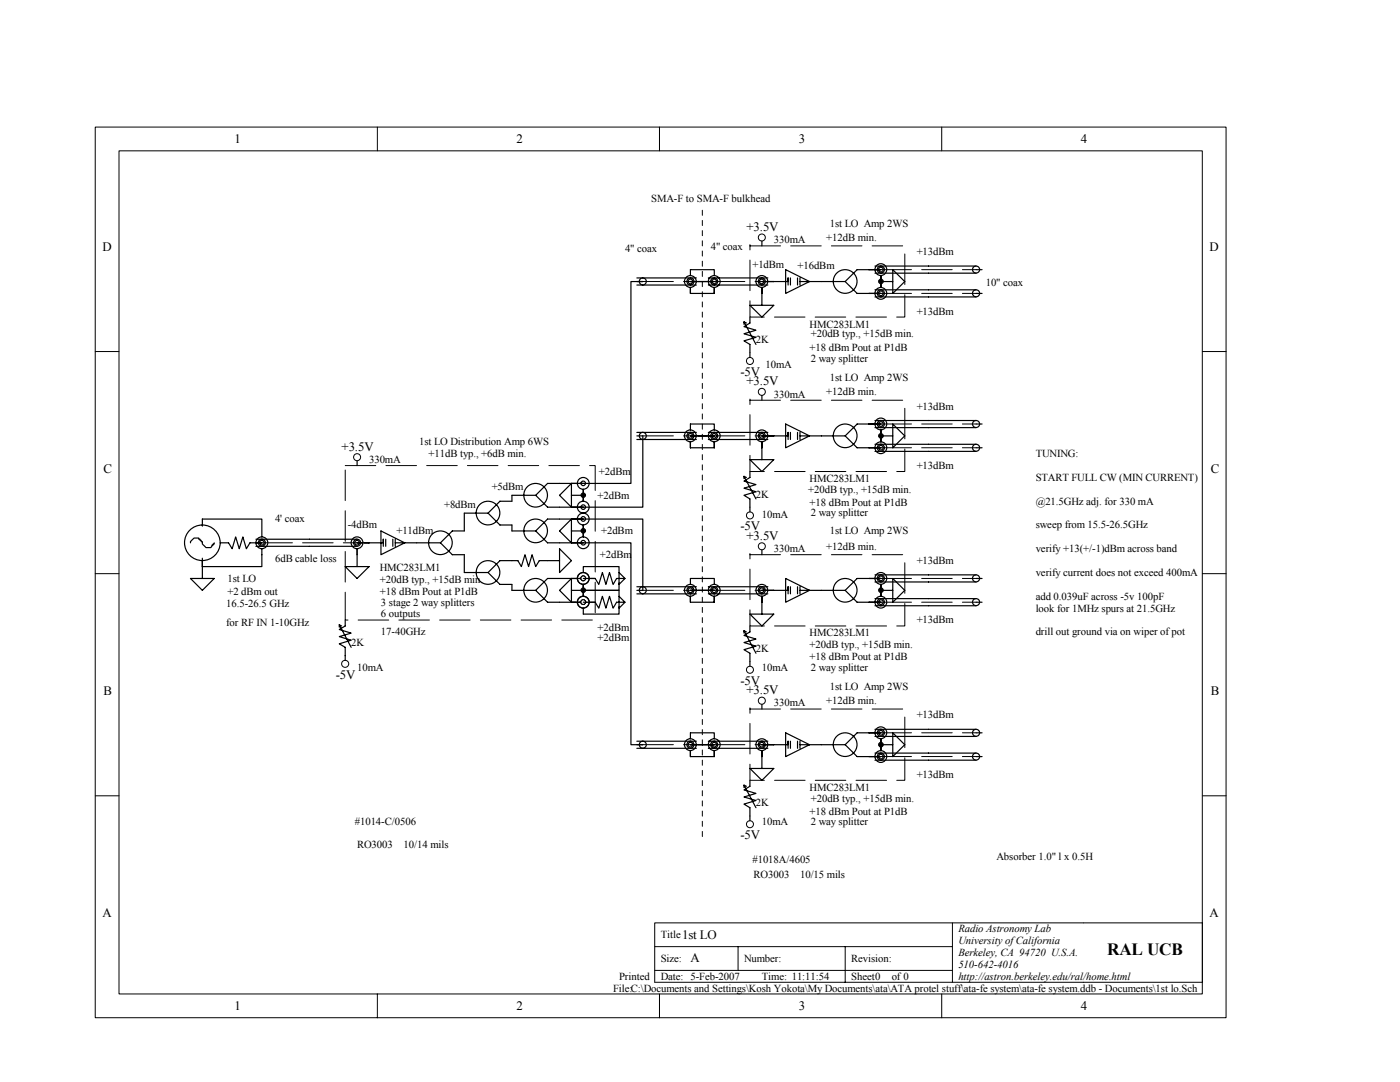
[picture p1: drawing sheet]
<svg xmlns="http://www.w3.org/2000/svg" width="279mm" height="216mm" viewBox="0 0 279 216" stroke-linecap="round" stroke-linejoin="round" font-family="sans-serif">
<g fill="none" stroke="#000" stroke-width=".2">
<path d="M19 25.4h225.7v177.7h-225.7zM23.7 30.1h216.2v168.2h-216.2zM75.3 25.4v4.7M131.6 25.4v4.7M187.9 25.4v4.7M19 70.1h4.7M240 70.1h4.7M19 114.5h4.7M240 114.5h4.7M19 158.8h4.7M240 158.8h4.7M75.3 198.4v4.7"/>
<path d="M130.7 184.1h109.3v11.9h-109.3zM130.7 188.9h59.4M130.7 193.6h59.4M131.6 198.4v4.7M147.3 188.9v4.7M168.7 188.9v7.1M187.9 198.4v4.7M190.1 184.1v11.9"/>
<circle cx="71.3" cy="91.2" r=".7"/>
</g>
<g fill="none" stroke="#000" stroke-width=".24">
<path d="M71.3 92v.9M106.9 98.8l2.4 2.4h7.1M114 98.8h2.4M114 96.5v4.7l-2.3-2.4zM116.4 96.5h-7.1l-2.4 2.3h-4.7v1.2h-2.4l-2.4 2.4h-4.7v3.5h-2.4l-2.4 2.4h-9v-.7M116.4 97.6v2.4M38 108.3v-.2a1.56 1.56 0 0 1 1.7-.7v.2h.2v.2h.3v.3h.2v.4l.7 .8h1l.2-.3v-.2h.2v-.3h.3v-.2M38 115.4h4.8l-2.4 2.4zM40.4 105v-1.4h11.9v3.5M40.4 111.4v4M44 108.3h1.6l.7 1.2 .7-2.4 .7 2.4 .8-2.4 .7 2.4 .7-1.2h.9M51.1 108.3h1.2"/>
<path d="M52.3 109.5v3.6h-11.9M68.9 113.1h4.8l-2.4 2.3zM71.3 108.3h5.2v-.7v1.4M71.3 109.5v3.6M76 105.9l4.8 2.4-4.8 2.4zM77 107.6v1.4M78.4 107.6v1.4M78.9 108.3v.7M87.9 108.3l2.4 2.4h2.4v3.5h4.7l2.4-2.3h3.6l.7 1.2 .7-2.4 .7 2.4 .7-2.4 .7 2.4 .7-1.2h4.1M97.4 102.4l2.4 2.4h2.4v1.1h4.7l2.4-2.3h7.1M97.4 114.2l2.4 2.4h2.4v1.2h4.7l2.4-2.4h7.1M106.9 105.9l2.4 2.4h7.1"/>
<path d="M106.9 117.8l2.4 2.4h7.8M111.7 109.5l2.3 2.4-2.3 2.3zM114 105.9h2.4M114 117.8h2.4M114 103.6v4.7l-2.3-2.4zM114 115.4v4.8l-2.3-2.4zM116.4 104.8v2.3M116.4 116.6v2.4M116.4 121.4v1.1M117.8 120.2h1"/>
<circle cx="106.9" cy="98.8" r="2.36"/>
<circle cx="116.4" cy="96.4" r="1.18"/>
<circle cx="116.4" cy="96.4" r=".46"/>
<circle cx="40.4" cy="108.3" r="3.6"/>
<circle cx="52.3" cy="108.3" r=".47"/>
<circle cx="52.3" cy="108.3" r="1.18"/>
<circle cx="71.3" cy="108.3" r="1.18"/>
<circle cx="71.3" cy="108.3" r=".47"/>
<circle cx="87.9" cy="108.3" r="2.36"/>
<circle cx="97.4" cy="102.4" r="2.36"/>
<circle cx="97.4" cy="114.2" r="2.36"/>
<circle cx="106.9" cy="105.9" r="2.36"/>
<circle cx="106.9" cy="117.8" r="2.36"/>
<circle cx="116.4" cy="103.5" r=".46"/>
<circle cx="116.4" cy="115.4" r=".46"/>
<circle cx="116.4" cy="108.3" r=".46"/>
<circle cx="116.4" cy="101.2" r="1.18"/>
<circle cx="116.4" cy="108.3" r="1.18"/>
<circle cx="116.4" cy="115.4" r="1.18"/>
<circle cx="116.4" cy="103.6" r="1.18"/>
<circle cx="116.4" cy="101.2" r=".46"/>
<circle cx="116.4" cy="120.1" r=".46"/>
<circle cx="116.4" cy="120.2" r="1.18"/>
</g>
<circle cx="116.4" cy="120.1" r=".46" fill="#fff" stroke="#000" stroke-width=".2"/>
<g fill="none" stroke="#000" stroke-width=".24">
<path d="M116.2 115.4h.9M116.4 119v-1.2h7.1v1.2M116.4 116.6v1.2M117.8 115.4h1M123.5 119l1.2 1.2-1.2 1.2zM116.4 120.2h2.4l.7 1.2 .7-2.4 .7 2.4 .7-2.4 .8 2.4 .7-1.2h1.6M123.5 121.1v1.4h-7.1"/>
<circle cx="116.4" cy="115.4" r=".46"/>
<circle cx="116.4" cy="115.4" r="1.18"/>
</g>
<circle cx="116.4" cy="115.4" r=".46" fill="#fff" stroke="#000" stroke-width=".2"/>
<g fill="none" stroke="#000" stroke-width=".24">
<path d="M127.1 56.2h1.2h-2.4v40.3h-9.5M127.1 55.5h11.9M127.1 56.9h11.9M137.8 55v-1.2h4.8v1.2M137.8 56.2h4.8M137.8 57.4v1.1h4.8v-1.1M141.4 55.5h11.8M141.4 56.9h11.8M152.1 56.2h5.2v-.7v1.4M152.1 48.1v1M152.1 57.4v3.5M156.8 53.8l4.8 2.4-4.8 2.3z"/>
<path d="M157.7 55.5v1.4M159.2 55.5v1.4M159.7 56.2v.7M168.7 56.2l2.4 2.3h4.7M174.6 53.1h20.2M174.6 54.5h20.2M174.6 57.8h20.2M174.6 59.2h20.2M175.8 53.8h-4.7l-2.4 2.4h-9v-.7M175.8 56.2h2.4M175.8 55v2.4M178.2 53.8l2.4 2.4-2.4 2.3z"/>
<path d="M194.8 58.5h1.2M194.8 53.8h1.2M148.5 64.2v.5M149 64.5l-.5-.3 2.4 4.5M149.7 63.3v1.2l-1.2 .7 2.4 .7-2.4 .7 2.4 .7-2.4 .7 1.2 .7v2.6M149.7 60.9h4.7l-2.3 2.4zM152.1 78.9v1M127.1 87h1.2v14.2h-11.9M127.1 86.3h11.9M127.1 87.7h11.9M137.8 85.8v-1.2h4.8v1.2M137.8 88.2v1.1h4.8v-1.1"/>
<path d="M137.8 87h4.8M141.4 86.3h11.8M141.4 87.7h11.8M148.5 95v.5M149 95.3l-.5-.3 2.4 4.6M149.7 94.1v1.2l-1.2 .7 2.4 .7-2.4 .7 2.4 .7-2.4 .7 1.2 .8v2.6M149.7 91.7h4.7l-2.3 2.4zM152.1 87h5.2v-.7v1.4M152.1 88.2v3.5M156.8 84.6l4.8 2.4-4.8 2.3zM157.7 86.3v1.4M159.2 86.3v1.4"/>
<path d="M159.7 87v.7M168.7 87l2.4 2.3h4.7M174.6 83.9h20.2M174.6 85.3h20.2M174.6 88.7h20.2M174.6 90.1h20.2M175.8 84.6h-4.7l-2.4 2.4h-9v-.7M175.8 85.8v2.4M175.8 87h2.4M178.2 84.6l2.4 2.4-2.4 2.3zM194.8 89.3h1.2M194.8 84.6h1.2"/>
<path d="M51.1 107.6h20.2M51.1 109h20.2M51.1 108.3h1.2M71.3 108.3h1.2M116.4 115.4h2.4l.7 1.2 .7-2.4 .7 2.4 .7-2.4 .8 2.4 .7-1.2h1.6M116.4 114.2v-1.1h7.1v1.1M116.4 103.6h11.9v14.2h-1.2M116.4 108.3h9.5v40.3h2.4h-1.2M123.5 114.2l1.2 1.2-1.2 1.2zM123.5 116.4v1.4h-7.1M127.1 117.1h11.9M127.1 118.5h11.9"/>
<path d="M137.8 116.6v-1.2h4.8v1.2M137.8 119v1.2h4.8v-1.2M137.8 117.8h4.8M141.4 117.1h11.8M141.4 118.5h11.8M152.1 117.8h5.2v-.7v1.4M152.1 109.7v1M152.1 119v3.5M156.8 115.4l4.8 2.4-4.8 2.4zM157.7 117.1v1.4M159.2 117.1v1.4M159.7 117.8v.7"/>
<path d="M168.7 117.8l2.4 2.4h4.7M174.6 114.7h20.2M174.6 116.1h20.2M174.6 119.4h20.2M175.8 115.4h-4.7l-2.4 2.4h-9v-.7M175.8 116.6v2.4M175.8 117.8h2.4M178.2 115.4l2.4 2.4-2.4 2.4zM194.8 115.4h1.2M67.7 124.7v.4M68.2 124.9l-.5-.2 2.4 4.5M68.9 123.7v1.2l-1.2 .7 2.4 .7-2.4 .7 2.4 .7-2.4 .8 1.2 .7v2.6"/>
<path d="M148.5 125.8v.5M149 126.1l-.5-.3 2.4 4.6M149.7 124.9v1.2l-1.2 .7 2.4 .7-2.4 .7 2.4 .7-2.4 .7 1.2 .8v2.6M149.7 122.5h4.7l-2.3 2.4zM174.6 120.9h20.2M194.8 120.2h1.2M127.1 147.9h11.9M127.1 149.3h11.9M137.8 147.4v-1.2h4.8v1.2M137.8 149.8v1.2h4.8v-1.2M137.8 148.6h4.8M141.4 147.9h11.8"/>
<path d="M141.4 149.3h11.8M148.5 156.7v.4M149 156.9l-.5-.2 2.4 4.5M149.7 155.7v1.2l-1.2 .7 2.4 .7-2.4 .7 2.4 .7-2.4 .8 1.2 .7v2.6M149.7 153.3h4.7l-2.3 2.4zM152.1 148.6h5.2v-.7v1.4M152.1 140.6v.9M152.1 149.8v3.5M156.8 146.2l4.8 2.4-4.8 2.4zM157.7 147.9v1.4M159.2 147.9v1.4M159.7 148.6v.7"/>
<path d="M168.7 148.6l2.4 2.4h4.7M174.6 145.5h20.2M174.6 146.9h20.2M174.6 150.3h20.2M174.6 151.7h20.2M175.8 146.2h-4.7l-2.4 2.4h-9v-.7M175.8 147.4v2.4M175.8 148.6h2.4M178.2 146.2l2.4 2.4-2.4 2.4zM194.8 151h1.2M194.8 146.2h1.2"/>
<circle cx="128.3" cy="56.2" r=".7"/>
<circle cx="137.8" cy="56.2" r="1.18"/>
<circle cx="137.8" cy="56.2" r=".47"/>
<circle cx="137.8" cy="56.2" r=".7"/>
<circle cx="142.5" cy="56.2" r=".47"/>
<circle cx="142.5" cy="56.2" r=".7"/>
<circle cx="142.5" cy="56.2" r="1.18"/>
<circle cx="152" cy="56.2" r=".47"/>
<circle cx="152" cy="56.2" r=".7"/>
<circle cx="152" cy="56.2" r="1.18"/>
<circle cx="168.7" cy="56.2" r="2.37"/>
<circle cx="175.8" cy="53.8" r="1.18"/>
<circle cx="175.8" cy="58.5" r="1.18"/>
<circle cx="175.8" cy="53.8" r=".71"/>
<circle cx="175.8" cy="58.5" r=".71"/>
<circle cx="175.8" cy="58.5" r=".47"/>
<circle cx="175.8" cy="53.8" r=".47"/>
<circle cx="194.8" cy="53.8" r=".71"/>
<circle cx="194.8" cy="58.5" r=".71"/>
<circle cx="128.3" cy="87" r=".7"/>
<circle cx="137.8" cy="87" r="1.18"/>
<circle cx="137.8" cy="87" r=".47"/>
<circle cx="137.8" cy="87" r=".7"/>
<circle cx="142.5" cy="87" r=".47"/>
<circle cx="142.5" cy="87" r=".7"/>
<circle cx="142.5" cy="87" r="1.18"/>
<circle cx="152" cy="87" r=".47"/>
<circle cx="152" cy="87" r=".7"/>
<circle cx="152" cy="87" r="1.18"/>
<circle cx="168.7" cy="87" r="2.37"/>
<circle cx="175.8" cy="89.3" r="1.18"/>
<circle cx="175.8" cy="84.6" r="1.18"/>
<circle cx="175.8" cy="89.3" r=".71"/>
<circle cx="175.8" cy="84.6" r=".71"/>
<circle cx="175.8" cy="84.6" r=".47"/>
<circle cx="175.8" cy="89.3" r=".46"/>
<circle cx="194.8" cy="84.6" r=".71"/>
<circle cx="194.8" cy="89.3" r=".71"/>
<circle cx="52.3" cy="108.3" r=".7"/>
<circle cx="71.3" cy="108.3" r=".7"/>
<circle cx="128.3" cy="117.8" r=".7"/>
<circle cx="137.8" cy="117.8" r="1.18"/>
<circle cx="137.8" cy="117.8" r=".47"/>
<circle cx="137.8" cy="117.8" r=".7"/>
<circle cx="142.5" cy="117.8" r=".47"/>
<circle cx="142.5" cy="117.8" r=".7"/>
<circle cx="142.5" cy="117.8" r="1.18"/>
<circle cx="152" cy="117.8" r=".47"/>
<circle cx="152" cy="117.8" r=".7"/>
<circle cx="152" cy="117.8" r="1.18"/>
<circle cx="168.7" cy="117.8" r="2.37"/>
<circle cx="175.8" cy="115.4" r="1.18"/>
<circle cx="175.8" cy="115.4" r=".71"/>
<circle cx="175.8" cy="115.4" r=".47"/>
<circle cx="194.8" cy="115.4" r=".71"/>
<circle cx="175.8" cy="120.2" r="1.18"/>
<circle cx="175.8" cy="120.1" r=".71"/>
<circle cx="175.8" cy="120.1" r=".47"/>
<circle cx="194.8" cy="120.1" r=".71"/>
<circle cx="128.3" cy="148.6" r=".7"/>
<circle cx="137.8" cy="148.6" r="1.18"/>
<circle cx="137.8" cy="148.6" r=".47"/>
<circle cx="137.8" cy="148.6" r=".7"/>
<circle cx="142.5" cy="148.6" r=".47"/>
<circle cx="142.5" cy="148.6" r=".7"/>
<circle cx="142.5" cy="148.6" r="1.18"/>
<circle cx="152" cy="148.6" r=".47"/>
<circle cx="152" cy="148.6" r=".7"/>
<circle cx="152" cy="148.6" r="1.18"/>
<circle cx="168.7" cy="148.6" r="2.37"/>
<circle cx="175.8" cy="151" r="1.18"/>
<circle cx="175.8" cy="146.2" r="1.18"/>
<circle cx="175.8" cy="151" r=".71"/>
<circle cx="175.8" cy="146.2" r=".71"/>
<circle cx="175.8" cy="146.2" r=".47"/>
<circle cx="175.8" cy="151" r=".47"/>
<circle cx="194.8" cy="151" r=".71"/>
<circle cx="194.8" cy="146.2" r=".71"/>
</g>
<g fill="none" stroke="#000" stroke-width=".2" stroke-dasharray="6.1 2">
<path d="M128.3 56.2h9.5M142.6 56.2h9.5M149.7 49.1h30.9v14.2h-30.9v-14.5M175.8 53.8h19M175.8 58.5h19M149.7 79.9h30.9v14.2h-30.9v-14.5M68.9 92.9h49.9v30.8h-49.9v-30.8M128.3 87h9.5M142.6 87h9.5M175.8 84.6h19M175.8 89.3h19M52.3 108.3h19"/>
<path d="M128.3 117.8h9.5M142.6 117.8h9.5M149.7 110.7h30.9v14.2h-30.9v-14.5M175.8 115.4h19M175.8 120.2h19M128.3 148.6h9.5M142.6 148.6h9.5M149.7 141.5h30.9v14.2h-30.9v-14.5M175.8 146.2h19M175.8 151h19"/>
</g>
<g fill="none" stroke="#000" stroke-width=".2">
<circle cx="152" cy="47.4" r=".7"/>
<circle cx="149.7" cy="72" r=".7"/>
<circle cx="152" cy="78.2" r=".7"/>
<circle cx="149.7" cy="102.8" r=".7"/>
<circle cx="152" cy="109" r=".7"/>
<circle cx="68.9" cy="132.5" r=".71"/>
<circle cx="149.7" cy="133.6" r=".7"/>
<circle cx="152" cy="139.8" r=".7"/>
<circle cx="149.7" cy="164.5" r=".7"/>
</g>
<g fill="#000" stroke="#000" stroke-width=".2">
<circle cx="175.8" cy="56.2" r=".47"/>
<circle cx="116.4" cy="98.8" r=".46"/>
<circle cx="175.8" cy="87" r=".47"/>
<circle cx="116.4" cy="117.8" r=".46"/>
<circle cx="116.4" cy="105.9" r=".46"/>
<circle cx="175.8" cy="117.8" r=".47"/>
<circle cx="175.8" cy="148.6" r=".47"/>
</g>
<path d="M140.2 42v125.6" fill="none" stroke="#000" stroke-width=".2" stroke-dasharray="1 1 1 1 1 1 1 1"/>
<text font-size="3.4" x="221" y="190.5">RAL UCB</text>
<g font-size="2.6">
<text x="46.8" y="28.5">1</text>
<text x="103.1" y="28.5">2</text>
<text x="159.4" y="28.5">3</text>
<text x="215.7" y="28.5">4</text>
<text x="149" y="46.1">+3.5V</text>
<text x="20.4" y="50.1">D</text>
<text x="241.4" y="50.1">D</text>
<text x="147.8" y="75">-5V</text>
<text x="149" y="76.9">+3.5V</text>
<text x="68.2" y="89.9">+3.5V</text>
<text x="20.7" y="94.4">C</text>
<text x="241.6" y="94.4">C</text>
<text x="147.8" y="105.8">-5V</text>
<text x="149" y="107.7">+3.5V</text>
<text x="67" y="135.4">-5V</text>
<text x="147.8" y="136.6">-5V</text>
<text x="20.7" y="138.7">B</text>
<text x="149" y="138.5">+3.5V</text>
<text x="241.6" y="138.7">B</text>
<text x="147.8" y="167.4">-5V</text>
<text x="20.4" y="183">A</text>
<text x="241.4" y="183">A</text>
<text x="136.1" y="187.3">1st LO</text>
<text x="137.8" y="192">A</text>
<text x="46.8" y="201.5">1</text>
<text x="103.1" y="201.5">2</text>
<text x="159.4" y="201.5">3</text>
<text x="215.7" y="201.5">4</text>
</g>
<g font-size="2.1">
<text x="130" y="40.3">SMA-F to SMA-F bulkhead</text>
<text x="165.6" y="45.2">1st LO Amp 2WS</text>
<text x="124.7" y="50.2">4&quot; coax</text>
<text x="141.8" y="50">4&quot; coax</text>
<text x="150.2" y="53.5">+1dBm</text>
<text x="154.4" y="48.6">330mA</text>
<text x="159.2" y="53.8">+16dBm</text>
<text x="164.9" y="48.1">+12dB min.</text>
<text x="182.9" y="50.9">+13dBm</text>
<text x="196.7" y="57.1">10&quot; coax</text>
<text x="161.6" y="65.4">HMC283LM1</text>
<text x="182.9" y="62.8">+13dBm</text>
<text x="150.9" y="68.5">2K</text>
<text x="161.6" y="70.1">+18 dBm Pout at P1dB</text>
<text x="161.8" y="67.3">+20dB typ., +15dB min.</text>
<text x="152.8" y="73.4">10mA</text>
<text x="161.8" y="72.2">2 way splitter</text>
<text x="165.6" y="76.1">1st LO Amp 2WS</text>
<text x="154.4" y="79.4">330mA</text>
<text x="164.9" y="78.9">+12dB min.</text>
<text x="182.9" y="81.7">+13dBm</text>
<text x="83.6" y="88.8">1st LO Distribution Amp 6WS</text>
<text x="73.7" y="92.4">330mA</text>
<text x="85.5" y="91.2">+11dB typ., +6dB min.</text>
<text x="119.5" y="94.8">+2dBm</text>
<text x="182.9" y="93.6">+13dBm</text>
<text x="206.7" y="91.2">TUNING:</text>
<text x="206.7" y="95.9">START FULL CW (MIN CURRENT)</text>
<text x="88.6" y="101.4">+8dBm</text>
<text x="98.1" y="97.9">+5dBm</text>
<text x="119.3" y="99.5">+2dBm</text>
<text x="150.9" y="99.3">2K</text>
<text x="161.3" y="98.3">+20dB typ., +15dB min.</text>
<text x="161.6" y="100.9">+18 dBm Pout at P1dB</text>
<text x="161.6" y="96.2">HMC283LM1</text>
<text x="206.7" y="100.7">@21.5GHz adj. for 330 mA</text>
<text x="54.9" y="104.2">4' coax</text>
<text x="69.4" y="105.4">-4dBm</text>
<text x="79.1" y="106.6">+11dBm</text>
<text x="120" y="106.6">+2dBm</text>
<text x="152.1" y="103.3">10mA</text>
<text x="161.8" y="103.1">2 way splitter</text>
<text x="165.6" y="106.6">1st LO Amp 2WS</text>
<text x="206.7" y="105.4">sweep from 15.5-26.5GHz</text>
<text x="54.9" y="112.1">6dB cable loss</text>
<text x="75.8" y="114">HMC283LM1</text>
<text x="119.7" y="111.4">+2dBm</text>
<text x="154.4" y="110.2">330mA</text>
<text x="164.9" y="109.7">+12dB min.</text>
<text x="182.9" y="112.5">+13dBm</text>
<text x="206.7" y="110.2">verify +13(+/-1)dBm across band</text>
<text x="45.4" y="116.1">1st LO</text>
<text x="45.4" y="118.7">+2 dBm out</text>
<text x="75.8" y="116.3">+20dB typ., +15dB min.</text>
<text x="75.8" y="118.7">+18 dBm Pout at P1dB</text>
<text x="206.7" y="114.9">verify current does not exceed 400mA</text>
<text x="206.7" y="119.7">add 0.039uF across -5v 100pF</text>
<text x="45.1" y="121.1">16.5-26.5 GHz</text>
<text x="45.1" y="124.9">for RF IN 1-10GHz</text>
<text x="76" y="123.2">6 outputs</text>
<text x="76" y="120.8">3 stage 2 way splitters</text>
<text x="119.3" y="125.8">+2dBm</text>
<text x="182.9" y="124.4">+13dBm</text>
<text x="206.7" y="122">look for 1MHz spurs at 21.5GHz</text>
<text x="70.1" y="128.9">2K</text>
<text x="76" y="126.8">17-40GHz</text>
<text x="119.3" y="128">+2dBm</text>
<text x="150.9" y="130.1">2K</text>
<text x="161.6" y="131.7">+18 dBm Pout at P1dB</text>
<text x="161.6" y="127">HMC283LM1</text>
<text x="161.6" y="129.4">+20dB typ., +15dB min.</text>
<text x="206.7" y="126.8">drill out ground via on wiper of pot</text>
<text x="71.3" y="133.9">10mA</text>
<text x="152.1" y="133.9">10mA</text>
<text x="161.8" y="133.9">2 way splitter</text>
<text x="165.6" y="137.7">1st LO Amp 2WS</text>
<text x="154.4" y="141">330mA</text>
<text x="164.9" y="140.5">+12dB min.</text>
<text x="182.9" y="143.3">+13dBm</text>
<text x="182.9" y="155.2">+13dBm</text>
<text x="150.9" y="160.9">2K</text>
<text x="161.6" y="157.8">HMC283LM1</text>
<text x="161.8" y="159.9">+20dB typ., +15dB min.</text>
<text x="70.8" y="164.7">#1014-C/0506</text>
<text x="152.1" y="164.7">10mA</text>
<text x="161.6" y="162.5">+18 dBm Pout at P1dB</text>
<text x="161.8" y="164.7">2 way splitter</text>
<text x="71.3" y="169.2">RO3003</text>
<text x="80.5" y="169.2">10/14 mils</text>
<text x="150.2" y="172.3">#1018A/4605</text>
<text x="198.9" y="171.6">Absorber 1.0&quot; l x 0.5H</text>
<text x="150.4" y="175.1">RO3003</text>
<text x="159.7" y="175.1">10/15 mils</text>
<text x="131.9" y="187.2">Title</text>
<text x="131.9" y="191.9">Size:</text>
<text x="148.5" y="191.9">Number:</text>
<text x="169.9" y="191.9">Revision:</text>
<text x="191.3" y="186">Radio Astronomy Lab</text>
<text x="191.3" y="188.4">University of California</text>
<text x="191.3" y="190.8">Berkeley, CA 94720 U.S.A.</text>
<text x="122.4" y="197.9">File:C:\Documents and Settings\Kosh Yokota\My Documents\ata\ATA protel stuff\ata-fe system\ata-fe system.ddb - Documents\1st lo.Sch</text>
<text x="123.5" y="195.5">Printed</text>
<text x="131.9" y="195.5">Date: 5-Feb-2007</text>
<text x="152.1" y="195.5">Time: 11:11:54</text>
<text x="169.9" y="195.5">Sheet0</text>
<text x="178" y="195.5">of 0</text>
<text x="191.3" y="193.1">510-642-4016</text>
<text x="191.3" y="195.5">http://astron.berkeley.edu/ral/home.html</text>
</g>
</svg>
